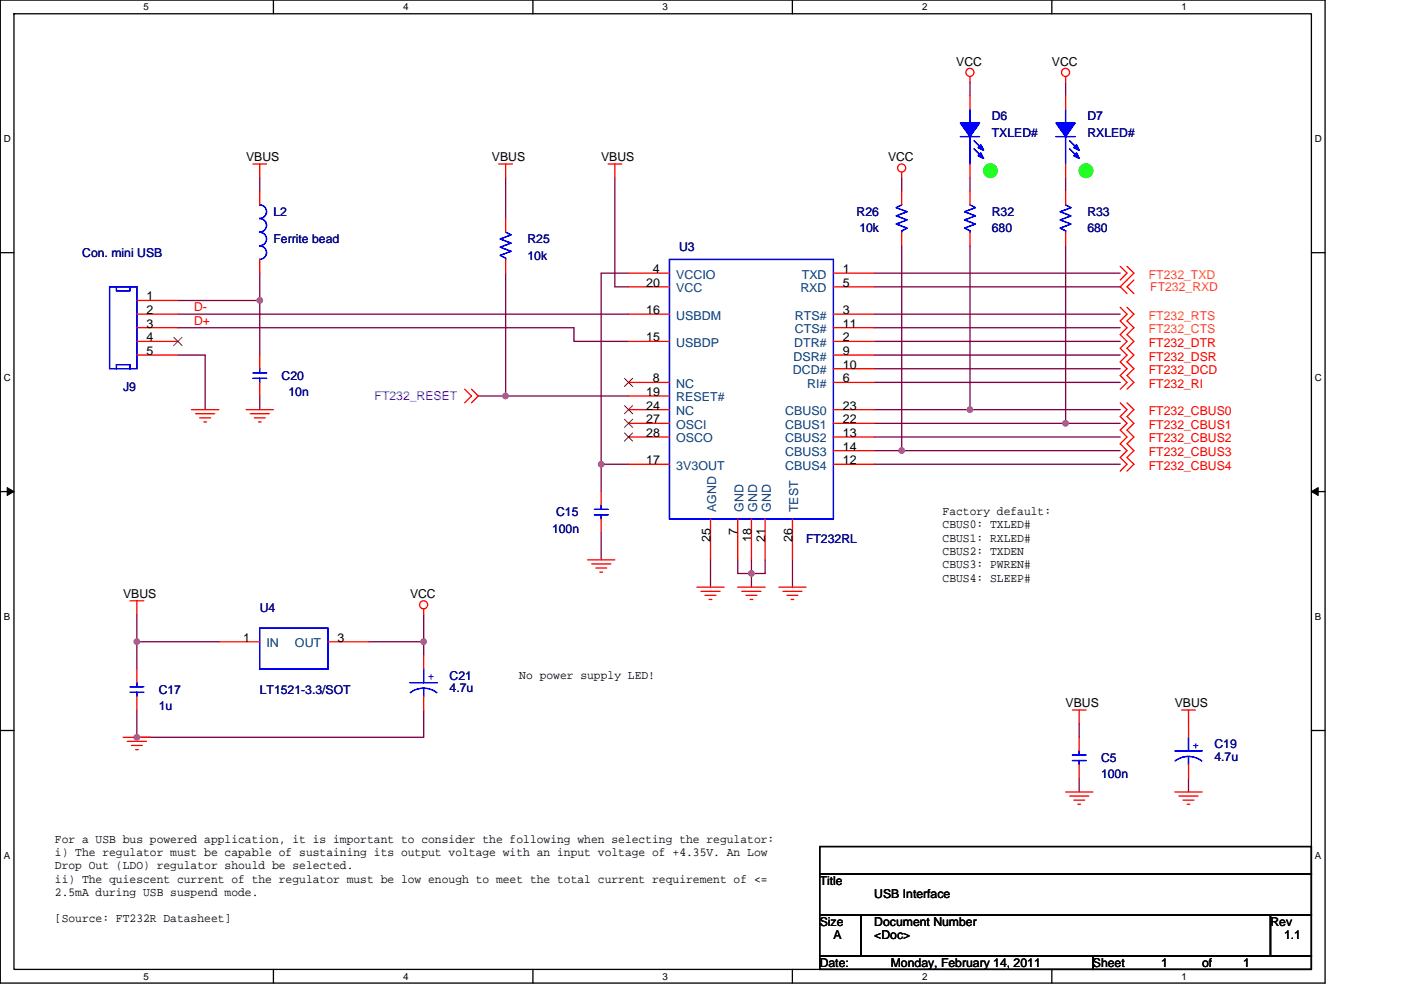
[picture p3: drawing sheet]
<svg xmlns="http://www.w3.org/2000/svg" width="297mm" height="210mm" viewBox="0 0 297 210" stroke-linecap="round" stroke-linejoin="round" font-family="sans-serif">
<path d="M.1 0h280.8v208.5h-280.8zM3 2.9h275v202.7h-275z" fill="none" stroke="#000" stroke-width=".28"/>
<g fill="#fff">
<path d="M30.5 .3h1.1v2.3h-1.1z"/>
<path d="M30.5 205.9h1.1v2.3h-1.1z"/>
</g>
<path d="M58 0v2.9M58 205.6v2.9" fill="none" stroke="#000" stroke-width=".28"/>
<g fill="#fff">
<path d="M85.5 .3h1.1v2.3h-1.1z"/>
<path d="M85.5 205.9h1.1v2.3h-1.1z"/>
</g>
<path d="M113 0v2.9M113 205.6v2.9" fill="none" stroke="#000" stroke-width=".28"/>
<g fill="#fff">
<path d="M140.5 .3h1.1v2.3h-1.1z"/>
<path d="M140.5 205.9h1.1v2.3h-1.1z"/>
</g>
<path d="M168 0v2.9M168 205.6v2.9" fill="none" stroke="#000" stroke-width=".28"/>
<g fill="#fff">
<path d="M195.5 .3h1.2v2.3h-1.2z"/>
<path d="M195.5 205.9h1.2v2.3h-1.2z"/>
</g>
<path d="M223 0v2.9M223 205.6v2.9" fill="none" stroke="#000" stroke-width=".28"/>
<g fill="#fff">
<path d="M250.5 .3h1.2v2.3h-1.2z"/>
<path d="M250.5 205.9h1.2v2.3h-1.2z"/>
<path d="M.8 28.3h1.5v2.3h-1.5z"/>
<path d="M278.8 28.3h1.5v2.3h-1.5z"/>
<path d="M.8 78.9h1.5v2.3h-1.5z"/>
<path d="M278.8 78.9h1.5v2.3h-1.5z"/>
</g>
<path d="M.1 53.6h2.9M278 53.6h2.9" fill="none" stroke="#000" stroke-width=".28"/>
<g fill="#fff">
<path d="M.8 129.6h1.4v2.3h-1.4z"/>
<path d="M278.8 129.6h1.4v2.3h-1.4z"/>
</g>
<path d="M.1 104.3h2.9M278 104.3h2.9" fill="none" stroke="#000" stroke-width=".28"/>
<path d="M1.5 103.4l1.5 .9-1.5 .8zM278 104.3l1.5-.9v1.7z" fill="#000" stroke="#000" stroke-width=".21"/>
<g fill="#fff">
<path d="M.8 180.3h1.4v2.3h-1.4z"/>
<path d="M278.8 180.3h1.4v2.3h-1.4z"/>
</g>
<path d="M.1 154.9h2.9M278 154.9h2.9M173.8 179.6h104.2v5.7h-104.2zM173.8 194h8.7v8.7h-8.7zM173.8 185.3h104.2v8.7h-104.2zM182.5 194h86.9v8.7h-86.9zM269.4 194h8.6v8.7h-8.6zM173.8 202.7h57.9v2.9h-57.9zM231.7 202.7h46.3v2.9h-46.3z" fill="none" stroke="#000" stroke-width=".28"/>
<g fill="none" stroke="#800040" stroke-width=".28">
<path d="M205.7 17.4v2.9M225.9 17.4v2.9M55.1 37.7v2.9M107.2 37.7v8.7M130.4 37.7v23.1h2.9M191.2 37.7v2.9M205.7 37.7v2.9M225.9 37.7v2.9M55.1 57.9v5.8M107.2 57.9v26.1M133.3 57.9h-5.8v40.6M185.4 57.9h52.1"/>
<path d="M191.2 52.2v43.4M205.7 52.2v34.7M225.9 52.2v37.6M37.7 63.7h17.4M37.7 69.5h84v2.9h11.6M37.7 75.3h5.8v11.6M37.7 66.6h95.6M55.1 63.7v11.6M185.4 60.8h52.1M185.4 66.6h52.1M185.4 69.5h52.1M185.4 72.4h52.1"/>
<path d="M185.4 75.3h52.1M185.4 78.2h52.1M55.1 84v2.9M101.4 84h5.8M107.2 84h26.1M127.5 98.5v5.8M127.5 98.5h5.8M185.4 92.7h52.1M185.4 98.5h52.1M185.4 89.8h40.5M185.4 81.1h52.1M185.4 86.9h20.3"/>
<path d="M185.4 95.6h5.8M191.2 95.6h46.3M205.7 86.9h31.8M225.9 89.8h11.6M127.5 112.9v5.8M150.6 118.7v5.8M156.4 118.7v2.9h2.9M159.3 118.7v2.9M162.2 118.7v2.9h-2.9M168 118.7v5.8M29 136.1h17.4M29 130.3v5.8"/>
<path d="M29 136.1v5.8M78.2 136.1h11.6v2.9M89.8 130.3v5.8M159.3 121.6v2.9M89.8 150.6v5.8h-60.8v-5.8M228.8 153.5v2.9M228.8 165.1v2.9M252 165.1v2.9"/>
</g>
<g fill="#f0f" stroke="#f0f" stroke-width=".28">
<circle cx="127.5" cy="98.5" r=".57"/>
<circle cx="159.3" cy="121.6" r=".57"/>
<circle cx="107.2" cy="84" r=".57"/>
<circle cx="225.9" cy="89.8" r=".57"/>
<circle cx="191.2" cy="95.6" r=".57"/>
<circle cx="29" cy="136.1" r=".57"/>
<circle cx="89.8" cy="136.1" r=".57"/>
<circle cx="29" cy="156.4" r=".57"/>
<circle cx="55.1" cy="63.7" r=".57"/>
<circle cx="205.6" cy="86.9" r=".57"/>
</g>
<g fill="none" stroke="#f00" stroke-width=".28">
<path d="M205.7 16.2v1.2M225.9 16.2v1.2M53.6 34.8h2.9M55.1 34.8v2.9M105.7 34.8h2.9M107.2 34.8v2.9M128.9 34.8h2.9M130.4 34.8v2.9M191.2 36.5v1.2M205.7 20.3v2.9M205.7 34.8v2.9M225.9 20.3v2.9"/>
<path d="M225.9 34.8v2.9M55.1 40.6v2.9M55.1 55v2.9M107.2 46.4v2.9M107.2 55v2.9M133.3 57.9h8.6M176.7 57.9h8.7M191.2 40.6v2.9M191.2 49.3v2.9M205.7 40.6v2.9M205.7 49.3v2.9M225.9 40.6v2.9"/>
<path d="M225.9 49.3v2.9M237.5 56.5l1.4 1.4-1.4 1.5M238.9 56.5l1.5 1.4-2.9 2.9 1.4 1.5M240.4 59.4l-1.5 1.4 1.5 1.5M29 66.6h8.7M29 72.4h8.7M29 69.5h8.7M29 75.3h8.7M29 63.7h8.7M55.1 75.3v2.9M133.3 60.8h8.6M133.3 66.6h8.6"/>
<path d="M133.3 72.4h8.6M176.7 60.8h8.7M176.7 66.6h8.7M176.7 72.4h8.7M176.7 69.5h8.7M176.7 75.3h8.7M176.7 78.2h8.7M237.5 65.2l1.4 1.4-1.4 1.5 1.4 1.4-1.4 1.5 1.4 1.4-1.4 1.5 1.4 1.4-1.4 1.5 1.4 1.4-1.4 1.5 1.4 1.4-1.4 1.4M238.9 65.2l1.5 1.4-1.5 1.5 1.5 1.4-1.5 1.5 1.5 1.4-1.5 1.5 1.5 1.4-1.5 1.5 1.5 1.4-1.5 1.5 1.5 1.4-1.5 1.4M40.6 86.9h5.8M41.5 87.8h4M42.3 88.6h2.4"/>
<path d="M43.2 89.5h.6M52.2 86.9h5.8M53.1 87.8h4M53.9 88.6h2.3M54.8 89.5h.6M55.1 81.1v2.9M98.5 82.6l1.5 1.4-1.5 1.4M100 82.6l1.4 1.4-1.4 1.4M133.3 81.1h8.6M133.3 84h8.6M133.3 86.9h8.6M133.3 89.8h8.6"/>
<path d="M133.3 92.7h8.6M133.3 98.5h8.6M176.7 81.1h8.7M176.7 86.9h8.7M176.7 89.8h8.7M176.7 92.7h8.7M176.7 98.5h8.7M176.7 95.6h8.7M237.5 85.4l1.4 1.5-1.4 1.4 1.4 1.5-1.4 1.4 1.4 1.5-1.4 1.4 1.4 1.5-1.4 1.4 1.4 1.5-1.4 1.4M238.9 85.4l1.5 1.5-1.5 1.4 1.5 1.5-1.5 1.4 1.5 1.5-1.5 1.4 1.5 1.5-1.5 1.4 1.5 1.5-1.5 1.4M124.6 118.7h5.8M125.5 119.6h4"/>
<path d="M127.5 104.3v2.9M127.5 110.1v2.8M150.6 110.1v8.6M156.4 110.1v8.6M159.3 110.1v8.6M162.2 110.1v8.6M168 110.1v8.6M27.6 127.4h2.9M29 127.4v2.9M46.4 136.1h8.7M69.6 136.1h8.6M89.8 129.2v1.1"/>
<path d="M89.8 139v2.9M126.3 120.5h2.3M127.2 121.3h.6M147.7 124.5h5.8M148.6 125.4h4.1M149.5 126.3h2.3M150.3 127.1h.6M156.4 124.5h5.8M157.3 125.4h4.1M158.2 126.3h2.3M159 127.1h.6M165.1 124.5h5.8"/>
<path d="M166 125.4h4M166.9 126.3h2.3M167.7 127.1h.6M26.1 156.4h5.8M27 157.2h4M27.9 158.1h2.3M28.7 159h.6M29 141.9v2.9M29 147.7v2.9M89.8 147.7v2.9M227.4 150.6h2.9M228.8 150.6v2.9"/>
<path d="M228.8 156.4v2.9M250.5 150.6h2.9M252 150.6v5.8M225.9 168h5.8M226.8 168.8h4M227.7 169.7h2.3M228.5 170.6h.6M228.8 162.2v2.9M249.1 168h5.8M250 168.8h4M250.8 169.7h2.3M251.7 170.6h.6"/>
<path d="M252 162.2v2.9"/>
<circle cx="205.6" cy="15.4" r=".86"/>
<circle cx="225.9" cy="15.4" r=".86"/>
<circle cx="191.2" cy="35.6" r=".86"/>
<circle cx="89.8" cy="128.3" r=".86"/>
</g>
<g fill="#0f0" stroke="#0f0" stroke-width=".28">
<circle cx="210" cy="36.2" r="1.44"/>
<circle cx="230.2" cy="36.2" r="1.44"/>
</g>
<g fill="none" stroke="#00f" stroke-width=".28">
<path d="M203.6 29h4.1M205.7 23.2v2.9M205.7 29v5.8M206.5 29.8l1.8 1.8M206.5 31.6l1.8 1.7M223.9 29h4M225.9 23.2v2.9M225.9 29v5.8M226.8 29.8l1.7 1.8M226.8 31.6l1.7 1.7M55.1 46.4h-.1a1.44 1.44 0 0 1 1.5 1.4 1.44 1.44 0 0 1-1.5 1.4v.1a1.44 1.44 0 0 1 1.5 1.4 1.44 1.44 0 0 1-1.5 1.4v.1a1.43 1.43 0 0 1 1.5 1.4 1.43 1.43 0 0 1-1.5 1.4h.1M55.1 43.5h-.1a1.44 1.44 0 0 1 1.5 1.4 1.44 1.44 0 0 1-1.5 1.4h.1"/>
<path d="M107.2 49.3l1.2 .5-2.4 .9 2.4 .9-2.4 .8 2.4 .9-2.4 .9 1.2 .6v.2M141.9 55h34.8v55.1h-34.8zM191.2 43.5l-1.2 .5 2.3 .9-2.3 .9 2.3 .9-2.3 .8 2.3 .9-1.1 .6v.3M205.7 43.5l1.1 .5-2.3 .9 2.3 .9-2.3 .9 2.3 .8-2.3 .9 1.2 .6v.3M225.9 43.5l1.2 .5-2.3 .9 2.3 .9-2.3 .9 2.3 .8-2.3 .9 1.1 .6v.3M23.2 60.8h5.8v17.4h-5.8zM24.7 78.2v-.9h2.9v.9M24.7 60.8v.9h2.9v-.9M53.6 79.1h2.9M55.1 78.2v.9M53.6 80.2h2.9M55.1 80.2v.9"/>
<path d="M126 109.2h2.9M126 108h2.9M127.5 107.2v.8M127.5 109.2v.9M55.1 133.2h14.5v8.7h-14.5zM27.6 146.8h2.9M27.6 145.7h2.9M29 144.8v.9M29 146.8v.9M86.9 144.8h5.8M87 146.9a4.6 4.6 0 0 1 5.6 0M89.8 146v1.7"/>
<path d="M89.8 141.9v2.9M228.8 159.3v.8M249.1 159.3h5.8M252 156.4v2.9M227.4 161.3h2.9M227.4 160.1h2.9M228.8 161.3v.9M249.1 161.4a4.6 4.6 0 0 1 5.7 0M252 160.4v1.8"/>
</g>
<path d="M36.8 71.5l1.8 1.8M38.6 71.5l-1.8 1.8M132.4 80.2l1.8 1.8M132.4 86l1.8 1.8M132.4 88.9l1.8 1.8M132.4 91.8l1.8 1.8M134.1 80.2l-1.7 1.8M134.1 86l-1.7 1.8M134.1 88.9l-1.7 1.8M134.1 91.8l-1.7 1.8" fill="none" stroke="#804000" stroke-width=".21"/>
<g fill="#00f" stroke="#00f" stroke-width=".28">
<path d="M203.6 26.1h4.1l-2 2.9z" fill-rule="evenodd"/>
<path d="M208 32.4l.6 1.2-1.2-.6z" fill-rule="evenodd"/>
<path d="M208 30.7l.6 1.2-1.2-.6z" fill-rule="evenodd"/>
<path d="M203.6 26.1h4.1l-2 2.9z" fill-rule="evenodd"/>
<path d="M208 32.4l.6 1.2-1.2-.6z" fill-rule="evenodd"/>
<path d="M208 30.7l.6 1.2-1.2-.6z" fill-rule="evenodd"/>
<path d="M223.9 26.1h4l-2 2.9z" fill-rule="evenodd"/>
<path d="M228.2 32.4l.6 1.2-1.1-.6z" fill-rule="evenodd"/>
<path d="M228.2 30.7l.6 1.2-1.1-.6z" fill-rule="evenodd"/>
<path d="M223.9 26.1h4l-2 2.9z" fill-rule="evenodd"/>
<path d="M228.2 32.4l.6 1.2-1.1-.6z" fill-rule="evenodd"/>
<path d="M228.2 30.7l.6 1.2-1.1-.6z" fill-rule="evenodd"/>
</g>
<g font-size="2.6">
<text x="202.8" y="13.9">VCC</text>
<text x="223" y="13.9">VCC</text>
<text x="52.2" y="34.2">VBUS</text>
<text x="104.3" y="34.2">VBUS</text>
<text x="127.5" y="34.2">VBUS</text>
<text x="188.3" y="34.2">VCC</text>
<text x="138.4" y="57.9">4</text>
<text x="178.7" y="57.9">1</text>
<text x="31" y="63.7">1</text>
<text x="137" y="60.8">20</text>
<text x="178.7" y="60.8">5</text>
<text x="31" y="66.6">2</text>
<text x="31" y="69.5">3</text>
<text x="137" y="66.6">16</text>
<text x="178.7" y="66.6">3</text>
<text x="178.7" y="69.5">11</text>
<text x="31" y="72.4">4</text>
<text x="31" y="75.3">5</text>
<text x="137" y="72.4">15</text>
<text x="178.7" y="72.4">2</text>
<text x="178.7" y="75.3">9</text>
<text x="137" y="84">19</text>
<text x="138.4" y="81.1">8</text>
<text x="178.7" y="78.2">10</text>
<text x="178.7" y="81.1">6</text>
<text x="137" y="86.9">24</text>
<text x="137" y="89.8">27</text>
<text x="178.7" y="86.9">23</text>
<text x="178.7" y="89.8">22</text>
<text x="137" y="92.7">28</text>
<text x="178.7" y="92.7">13</text>
<text x="178.7" y="95.6">14</text>
<text x="137" y="98.4">17</text>
<text x="178.7" y="98.4">12</text>
<text x="156.4" y="113.6" transform="rotate(-90 156.4 113.6)">7</text>
<text x="199.9" y="109.3">Factory default:</text>
<text x="199.9" y="112.1">CBUS0: TXLED#</text>
<text x="150.6" y="115" transform="rotate(-90 150.6 115)">25</text>
<text x="159.3" y="115" transform="rotate(-90 159.3 115)">18</text>
<text x="162.2" y="115" transform="rotate(-90 162.2 115)">21</text>
<text x="168" y="115" transform="rotate(-90 168 115)">26</text>
<text x="199.9" y="114.9">CBUS1: RXLED#</text>
<text x="199.9" y="117.7">CBUS2: TXDEN</text>
<text x="199.9" y="120.5">CBUS3: PWREN#</text>
<text x="199.9" y="123.3">CBUS4: SLEEP#</text>
<text x="26.1" y="126.9">VBUS</text>
<text x="86.9" y="126.9">VCC</text>
<text x="51.6" y="136.1">1</text>
<text x="71.6" y="136.1">3</text>
<text x="110.1" y="144">No power supply LED!</text>
<text x="225.9" y="150">VBUS</text>
<text x="249.1" y="150">VBUS</text>
<text x="11.6" y="178.8">For a USB bus powered application, it is important to consider the following when selecting the regulator:</text>
<text x="11.6" y="181.6">i) The regulator must be capable of sustaining its output voltage with an input voltage of +4.35V. An Low</text>
<text x="11.6" y="184.4">Drop Out (LDO) regulator should be selected.</text>
<text x="11.6" y="187.2">ii) The quiescent current of the regulator must be low enough to meet the total current requirement of &lt;=</text>
<text x="11.6" y="190">2.5mA during USB suspend mode.</text>
<text x="173.8" y="187.7">Title</text>
<text x="185.4" y="190.6">USB Interface</text>
<text x="11.6" y="195.6">[Source: FT232R Datasheet]</text>
<text x="173.8" y="196.4">Size</text>
<text x="185.4" y="196.4">Document Number</text>
<text x="269.4" y="196.4">Rev</text>
<text x="176.7" y="199.3">A</text>
<text x="185.4" y="199.3">&lt;Doc&gt;</text>
<text x="272.2" y="199.3">1.1</text>
<text x="173.8" y="205">Date:</text>
<text x="188.9" y="205">Monday, February 14, 2011</text>
<text x="231.7" y="205">Sheet</text>
<text x="246.2" y="205">1</text>
<text x="254.9" y="205">of</text>
<text x="263.6" y="205">1</text>
</g>
<g font-size="2.6" fill="#000080">
<text x="210.3" y="25.5">D6</text>
<text x="210.3" y="29">TXLED#</text>
<text x="230.5" y="25.5">D7</text>
<text x="230.5" y="29">RXLED#</text>
<text x="58" y="45.8">L2</text>
<text x="181.6" y="45.8">R26</text>
<text x="210.3" y="45.8">R32</text>
<text x="230.5" y="45.8">R33</text>
<text x="58" y="51.6">Ferrite bead</text>
<text x="111.8" y="51.6">R25</text>
<text x="144" y="53.3">U3</text>
<text x="182.2" y="49.3">10k</text>
<text x="210.3" y="49.3">680</text>
<text x="230.5" y="49.3">680</text>
<text x="17.4" y="54.5">Con. mini USB</text>
<text x="111.8" y="55.1">10k</text>
<text x="26.1" y="82.8">J9</text>
<text x="59.7" y="80.5">C20</text>
<text x="61.2" y="84">10n</text>
<text x="117" y="113">100n</text>
<text x="117.9" y="109.5">C15</text>
<text x="170.9" y="115.3">FT232RL</text>
<text x="55.1" y="129.8">U4</text>
<text x="33.7" y="147.1">C17</text>
<text x="55.1" y="147.1">LT1521-3.3/SOT</text>
<text x="95.3" y="144.2">C21</text>
<text x="95.3" y="146.9">4.7u</text>
<text x="33.7" y="150.6">1u</text>
<text x="233.4" y="161.6">C5</text>
<text x="257.5" y="158.7">C19</text>
<text x="257.5" y="161.3">4.7u</text>
<text x="233.4" y="165.1">100n</text>
</g>
<g font-size="2.6" fill="#004080">
<text x="143.4" y="59.1">VCCIO</text>
<text x="170" y="59.1">TXD</text>
<text x="143.4" y="62">VCC</text>
<text x="169.7" y="62">RXD</text>
<text x="143.4" y="67.8">USBDM</text>
<text x="168.5" y="67.8">RTS#</text>
<text x="168.5" y="70.7">CTS#</text>
<text x="143.4" y="73.6">USBDP</text>
<text x="168.2" y="76.5">DSR#</text>
<text x="168.4" y="73.6">DTR#</text>
<text x="143.4" y="82.3">NC</text>
<text x="168.1" y="79.4">DCD#</text>
<text x="171.2" y="82.3">RI#</text>
<text x="143.4" y="85.2">RESET#</text>
<text x="143.4" y="88.1">NC</text>
<text x="166.5" y="88.1">CBUS0</text>
<text x="143.4" y="91">OSCI</text>
<text x="143.4" y="93.9">OSCO</text>
<text x="166.5" y="91">CBUS1</text>
<text x="166.5" y="93.9">CBUS2</text>
<text x="143.4" y="99.6">3V3OUT</text>
<text x="166.5" y="96.8">CBUS3</text>
<text x="166.5" y="99.6">CBUS4</text>
<text x="151.8" y="108.6" transform="rotate(-90 151.8 108.6)">AGND</text>
<text x="157.6" y="108.6" transform="rotate(-90 157.6 108.6)">GND</text>
<text x="160.5" y="108.6" transform="rotate(-90 160.5 108.6)">GND</text>
<text x="163.4" y="108.6" transform="rotate(-90 163.4 108.6)">GND</text>
<text x="169.2" y="108.6" transform="rotate(-90 169.2 108.6)">TEST</text>
<text x="56.5" y="137.3">IN</text>
<text x="62.5" y="137.3">OUT</text>
</g>
<g font-size="2.6" fill="#ff8000">
<text x="243.6" y="59.1">FT232_TXD</text>
<text x="243.9" y="61.7">FT232_RXD</text>
<text x="243.6" y="67.8">FT232_RTS</text>
<text x="243.6" y="70.7">FT232_CTS</text>
</g>
<g font-size="2.6" fill="#f00">
<text x="41.2" y="68.9">D+</text>
<text x="41.2" y="66.1">D-</text>
<text x="243.6" y="73.6">FT232_DTR</text>
<text x="243.6" y="76.5">FT232_DSR</text>
<text x="243.6" y="79.4">FT232_DCD</text>
<text x="243.6" y="82.3">FT232_RI</text>
<text x="243.6" y="88.1">FT232_CBUS0</text>
<text x="243.6" y="91">FT232_CBUS1</text>
<text x="243.6" y="93.9">FT232_CBUS2</text>
<text x="243.6" y="96.8">FT232_CBUS3</text>
<text x="243.6" y="99.7">FT232_CBUS4</text>
</g>
<text font-size="2.6" fill="#8000ff" x="79.4" y="84.9">FT232_RESET</text>
<g font-size="2.6" fill="#00f">
<text x="90.7" y="144.3">+</text>
<text x="252.9" y="158.8">+</text>
</g>
<g font-size="2.1">
<text x="30.5" y="2.2">5</text>
<text x="85.5" y="2.2">4</text>
<text x="140.5" y="2.2">3</text>
<text x="195.5" y="2.2">2</text>
<text x="250.5" y="2.2">1</text>
<text x=".8" y="30.1">D</text>
<text x="278.8" y="30.1">D</text>
<text x=".8" y="80.8">C</text>
<text x="278.8" y="80.8">C</text>
<text x=".8" y="131.4">B</text>
<text x="278.8" y="131.4">B</text>
<text x=".8" y="182.1">A</text>
<text x="278.8" y="182.1">A</text>
<text x="30.5" y="207.8">5</text>
<text x="85.5" y="207.8">4</text>
<text x="140.5" y="207.8">3</text>
<text x="195.5" y="207.8">2</text>
<text x="250.5" y="207.8">1</text>
</g>
</svg>
